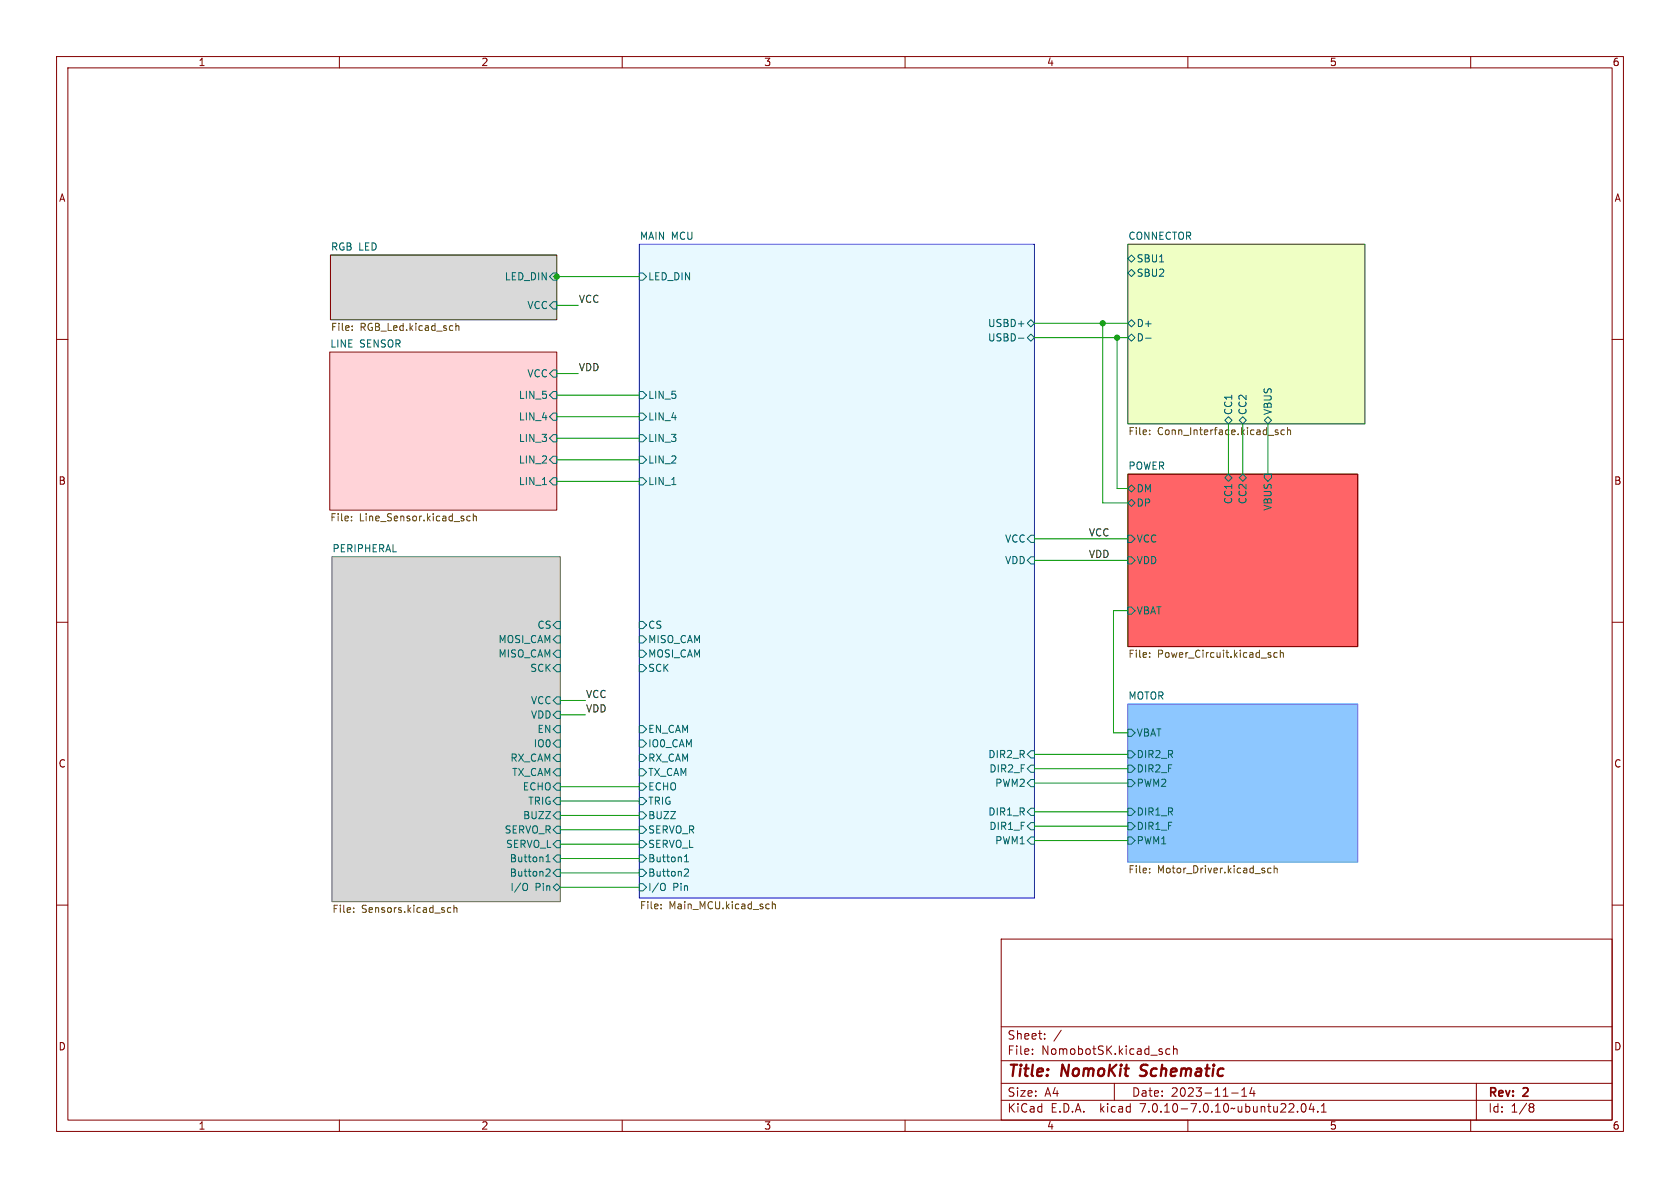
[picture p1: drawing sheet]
<svg xmlns="http://www.w3.org/2000/svg" width="297mm" height="210mm" viewBox="0 0 297 210" stroke-linecap="round" stroke-linejoin="round" font-family="sans-serif">
<g fill="none" stroke="#840000" stroke-width=".18">
<path d="M10 10h277v190h-277zM12 12h273v186h-273zM60 10v2M110 10v2M160 10v2M210 10v2M260 10v2M10 60h2M285 60h2M10 110h2M285 110h2M10 160h2"/>
<path d="M285 160h2M177 166h108v32h-108zM60 198v2M110 198v2M160 198v2M177 194.5h108M177 191.5h108M177 187.5h108M177 181.5h108M182.5 186.3v.1M182.5 185.5v.1M184.7 183.6v.1"/>
<path d="M184.7 182.8v.1M187.6 182.1l-1.3 2M197 191.5v3M206.8 185.5l-.4-.1-.3 .3v.4l.1 .2h.6M207.5 185.5l.2-.1 .3 .1 .1 .9M207.5 184.9v1.5M210 198v2M217.7 193.2h1.2M219.5 193.8h.9M219.5 192.7l.5-.4v1.5M221.3 192.2l-.3 1.1h.9M221.7 192.8v1"/>
<path d="M229.4 196.5v.1M230.2 195.2l.2-.1a.81 .81 0 0 1 .6 .6 .81 .81 0 0 1-.3 .8l-.2 .1a.81 .81 0 0 1-.3-1.4zM231.8 195l-.3 1.1h.9M232.2 195.6v1M233 196.5v.1M233.6 196.6h.9M233.6 195.5l.4-.4v1.5M260 198v2M261 191.5v6.5M270.6 195.1h.3l.3 .3-.3 .3M270.6 195.7h.3M270.9 195.7l.2 .2 .1 .4-.3 .3h-.3"/>
</g>
<path d="M201.5 190.1l.3 .1M201.8 188.4l-.1 .2v.4" fill="none" stroke="#840000" stroke-width=".4"/>
<path d="M58.4 45.1h40v11.4h-40z" fill="#d9d9d9" stroke="#d9d9d9" stroke-width=".18"/>
<path d="M199.4 124.5h40.6v27.9h-40.6z" fill="#8dc7ff" stroke="#8dc7ff" stroke-width=".18"/>
<path d="M199.4 43.2h41.9v31.7h-41.9z" fill="#efffc4" stroke="#efffc4" stroke-width=".18"/>
<path d="M199.4 83.8h40.6v30.5h-40.6z" fill="#ff6467" stroke="#ff6467" stroke-width=".18"/>
<path d="M58.7 98.4h40.4v61h-40.4z" fill="#d6d6d6" stroke="#d6d6d6" stroke-width=".18"/>
<path d="M58.3 62.2h40.1v28h-40.1z" fill="#ffd3d8" stroke="#ffd3d8" stroke-width=".18"/>
<path d="M113 43.2h69.9v115.6h-69.9z" fill="#e8f9ff" stroke="#e8f9ff" stroke-width=".18"/>
<path d="M58.4 45.1h40v11.4h-40zM199.4 83.8h40.6v30.5h-40.6z" fill="none" stroke="#000" stroke-width=".18"/>
<g fill="none" stroke="#006464" stroke-width=".18">
<path d="M97.8 48.3h.6v1.2h-.6l-.6-.6zM97.8 53.3h.6v1.3h-.6l-.6-.6zM113 48.3h.7l.6 .6-.6 .6h-.7zM180 59.8h1M181.6 57.2l.6-.7 .7 .7-.7 .6zM181.6 59.7l.6-.6 .7 .6-.7 .6zM199.4 59.7l.6-.6 .7 .6-.7 .6zM199.4 45.7l.6-.6 .7 .6-.7 .7zM199.4 57.2l.6-.7 .7 .7-.7 .6zM199.4 48.3l.6-.7 .7 .7-.7 .6zM202.5 59.8h1M97.8 73h.6v1.3h-.6l-.6-.6z"/>
<path d="M97.8 69.2h.6v1.3h-.6l-.6-.6zM97.8 65.4h.6v1.3h-.6l-.6-.7zM97.8 76.8h.6v1.3h-.6l-.6-.6zM113 76.8h.7l.6 .7-.6 .6h-.7zM113 73h.7l.6 .7-.6 .6h-.7zM113 69.2h.7l.6 .7-.6 .6h-.7zM216.5 74.3l.7-.6 .6 .6-.6 .6zM219.1 74.3l.6-.6 .6 .6-.6 .6zM223.5 74.3l.7-.6 .6 .6-.6 .6zM95.9 85.7h.7M97.8 84.5h.6v1.2h-.6l-.6-.6zM97.8 80.6h.6v1.3h-.6l-.6-.6z"/>
<path d="M113 84.5h.7l.6 .6-.6 .6h-.7zM113 80.6h.7l.6 .7-.6 .6h-.7zM118.8 85.7h.7M182.2 98.4h.7v1.3h-.7l-.6-.6zM182.2 94.6h.7v1.3h-.7l-.6-.6zM199.4 94.6h.6l.7 .7-.7 .6h-.6zM199.4 98.4h.6l.7 .7-.7 .6h-.6zM199.4 86.4l.6-.7 .7 .7-.7 .6zM200 88.3l.7 .6-.7 .6-.6-.6zM216.5 84.5l.7-.7 .6 .7-.6 .6zM219.7 83.8l.6 .7-.6 .6-.6-.6zM223.5 83.8h1.3v.7l-.6 .6-.7-.6z"/>
<path d="M97.8 115.6l.6-.7h.7v1.3h-.7zM98.4 117.5h.7v1.2h-.7l-.6-.6zM98.4 112.4h.7v1.3h-.7l-.6-.7zM98.4 109.9h.7v1.2h-.7l-.6-.6zM113 112.4h.7l.6 .6-.6 .7h-.7zM113 114.9h.7l.6 .7-.6 .6h-.7zM113 109.9h.7l.6 .6-.6 .6h-.7zM113 117.5h.7l.6 .6-.6 .6h-.7zM199.4 107.3h.6l.7 .7-.7 .6h-.6zM97.8 131.4l.6-.6h.7v1.3h-.7zM98.4 123.2h.7v1.3h-.7l-.6-.7zM98.4 138.4h.7v1.3h-.7l-.6-.6z"/>
<path d="M98.4 135.9h.7v1.3h-.7l-.6-.7zM98.4 133.4h.7v1.2h-.7l-.6-.6zM98.4 128.3h.7v1.2h-.7l-.6-.6zM98.4 125.7h.7v1.3h-.7l-.6-.6zM113 138.4h.7l.6 .7-.6 .6h-.7zM113 135.9h.7l.6 .6-.6 .7h-.7zM113 133.4h.7l.6 .6-.6 .6h-.7zM113 130.8h.7l.6 .6-.6 .7h-.7zM113 128.3h.7l.6 .6-.6 .6h-.7zM182.2 132.7h.7v1.3h-.7l-.6-.6zM182.2 135.3h.7v1.2h-.7l-.6-.6zM182.2 137.8h.7v1.3h-.7l-.6-.7z"/>
<path d="M199.4 135.3h.6l.7 .6-.7 .6h-.6zM199.4 132.7h.6l.7 .7-.7 .6h-.6zM199.4 137.8h.6l.7 .6-.7 .7h-.6zM199.4 128.9h.6l.7 .6-.7 .7h-.6zM93 156.2h.1a.81 .81 0 0 1-.1 1.2M96.5 152.3h.8M96.5 151.4l.4-.3v1.2M96.6 153.7l.4-.1 .3 .4-.8 .9h.8M97.8 149.2l.6-.6h.7v1.3h-.7zM97.8 154.3l.6-.6h.7v1.2h-.7zM97.8 156.8l.6-.6 .7 .6-.7 .7zM98.4 146.1h.7v1.2h-.7l-.6-.6z"/>
<path d="M98.4 143.5h.7v1.3h-.7l-.6-.7zM98.4 141h.7v1.2h-.7l-.6-.6zM98.4 151.1h.7v1.3h-.7l-.6-.6zM113 143.5h.7l.6 .6-.6 .7h-.7zM113 153.7h.7l.6 .6-.6 .6h-.7zM113 151.1h.7l.6 .7-.6 .6h-.7zM113 141h.7l.6 .6-.6 .6h-.7zM113 146.1h.7l.6 .6-.6 .6h-.7zM113 148.6h.7l.6 .6-.6 .7h-.7zM113 156.2h.7l.6 .6-.6 .7h-.7zM117.3 156.2h.1a.81 .81 0 0 1-.1 1.2M121 152.3h.7"/>
<path d="M121 151.4l.4-.3v1.2M121.1 153.7l.4-.1 .2 .4-.8 .9h.8M182.2 148h.7v1.2h-.7l-.6-.6zM182.2 145.4h.7v1.3h-.7l-.6-.6zM182.2 142.9h.7v1.2h-.7l-.6-.6zM199.4 142.9h.6l.7 .6-.7 .6h-.6zM199.4 145.4h.6l.7 .7-.7 .6h-.6zM199.4 148h.6l.7 .6-.7 .6h-.6z"/>
</g>
<g fill="none" stroke="#725600" stroke-width=".18">
<path d="M62.3 58.3v.1M62.3 57.6v.2M80.6 57.2v1.2M80.6 57.7l.2-.1h.3v.8M203.2 76.1v.1M203.2 76.7v.1M225.5 76.4l.5 .2-.1 .2h-.3M225.5 76.1h.4M227.1 76.1l-.4-.1-.2 .2 .1 .6h.5M227.6 76.1l.2-.1 .3 .1 .1 .7M227.6 75.6v1.2M62.1 92v.1"/>
<path d="M62.1 91.3v.1M83.1 91.3l-.3-.1-.3 .3 .1 .5h.5M83.7 91.4l.2-.2 .3 .1v.8M83.7 90.8v1.3M203.2 115.4v.1M203.2 116.1v.1M224.3 115.8h.3l.1 .2-.2 .2h-.2M224.3 115.4h.3M225.8 115.4h-.4l-.2 .2 .1 .5h.5M226.3 115.5l.2-.1h.3l.1 .8M226.3 114.9v1.3M116.9 159.9v.1"/>
<path d="M135.9 159.8l.1 .1M136.5 159.4v1.3M136.5 159.9l.2-.1 .3 .1 .1 .8M203.2 154.2v.1M203.2 153.5v.1M224.7 153.5h-.4l-.2 .2 .1 .5h.5M225.3 153.6l.1-.1h.3l.1 .8M225.3 153v1.3M62.5 161.2v.1M62.5 160.5v.1M79.2 161.2h.5M79.2 160.5h.5"/>
<path d="M80.2 160.6l.2-.2 .3 .1 .1 .8M80.2 160v1.3M116.9 160.5v.2M136 160.6l-.1 .1"/>
</g>
<path d="M199.4 124.5h40.6v27.9h-40.6z" fill="none" stroke="#2584ff" stroke-width=".18"/>
<path d="M199.4 43.2h41.9v31.7h-41.9z" fill="none" stroke="#0d5107" stroke-width=".18"/>
<path d="M58.7 98.4h40.4v61h-40.4z" fill="none" stroke="#6a6a6a" stroke-width=".18"/>
<path d="M58.3 62.2h40.1v28h-40.1z" fill="none" stroke="#8c0809" stroke-width=".18"/>
<path d="M113 43.2h69.9v115.6h-69.9z" fill="none" stroke="#0800ff" stroke-width=".18"/>
<g fill="none" stroke="#009600" stroke-width=".18">
<path d="M97.8 48.9h15.2M98.4 54h3.8M182.9 59.7h16.5M182.9 57.2h16.5M194.9 57.2v31.7h4.5M197.5 59.7v26.7h1.9M98.4 73.7h14.6M98.4 69.9h14.6M98.4 77.5h14.6M98.4 66h3.8M217.2 74.9v8.9M219.7 74.9v8.9"/>
<path d="M224.2 74.9v8.9M98.4 85.1h14.6M98.4 81.3h14.6M182.9 95.3h16.5M182.9 99.1h16.5M199.4 108h-2.6v21.5h2.6M99.1 123.8h4.4M99.1 126.4h4.4M99.1 139.1h13.9M182.9 133.4h16.5M182.9 135.9h16.5M182.9 138.4h16.5"/>
<path d="M99.1 141.6h13.9M99.1 151.8h13.9M99.1 144.1h13.9M99.1 154.3h13.9M99.1 146.7h13.9M99.1 149.2h13.9M99.1 156.8h13.9M182.9 146.1h16.5M182.9 148.6h16.5M182.9 143.5h16.5"/>
</g>
<g fill="#009600" stroke="#009600" stroke-width=".18">
<circle cx="194.9" cy="57.2" r=".46"/>
<circle cx="98.4" cy="48.9" r=".46"/>
<circle cx="197.5" cy="59.7" r=".46"/>
</g>
<g font-size="2.8" fill="#840000">
<text x="178" y="190.9">Title:</text>
<text x="187.7" y="190.9">NomoKit</text>
<text x="202.5" y="190.9">Schematic</text>
</g>
<g font-size="2.1" fill="#840000">
<text x="178" y="184">Sheet:</text>
<text x="178" y="186.7">File:</text>
<text x="184.1" y="186.7">NomobotSK.kicad_sch</text>
<text x="178" y="196.9">KiCad</text>
<text x="178" y="194.1">Size:</text>
<text x="184.7" y="194.1">A4</text>
<text x="185.7" y="196.9">E.D.A.</text>
<text x="194.6" y="196.9">kicad</text>
<text x="200" y="194.1">Date:</text>
<text x="201.8" y="196.9">7.0.10-7.0.10~ubuntu22.04.1</text>
<text x="207" y="194.1">2023-11-14</text>
<text x="263" y="194.3">Rev:</text>
<text x="263" y="196.9">Id:</text>
<text x="267.1" y="196.9">1/8</text>
<text x="269.4" y="194.3">2</text>
</g>
<g font-size="1.8" fill="#840000">
<text x="35" y="11.9">1</text>
<text x="85" y="11.9">2</text>
<text x="135" y="11.9">3</text>
<text x="185" y="11.9">4</text>
<text x="235" y="11.9">5</text>
<text x="285" y="11.9">6</text>
<text x="10.3" y="35.9">A</text>
<text x="285.3" y="35.9">A</text>
<text x="10.3" y="85.9">B</text>
<text x="285.3" y="85.9">B</text>
<text x="10.3" y="135.9">C</text>
<text x="285.3" y="135.9">C</text>
<text x="10.3" y="185.9">D</text>
<text x="285.3" y="185.9">D</text>
<text x="35" y="199.9">1</text>
<text x="85" y="199.9">2</text>
<text x="135" y="199.9">3</text>
<text x="185" y="199.9">4</text>
<text x="235" y="199.9">5</text>
<text x="285" y="199.9">6</text>
</g>
<g font-size="1.8" fill="#006464">
<text x="58.4" y="44.4">RGB LED</text>
<text x="113" y="42.5">MAIN MCU</text>
<text x="199.4" y="42.5">CONNECTOR</text>
<text x="200.9" y="46.6">SBU1</text>
<text x="89.1" y="49.8">LED_DIN</text>
<text x="114.5" y="49.8">LED_DIN</text>
<text x="200.9" y="49.1">SBU2</text>
<text x="93.1" y="54.8">VCC</text>
<text x="174.6" y="58">USBD+</text>
<text x="200.9" y="58">D+</text>
<text x="58.3" y="61.5">LINE</text>
<text x="63.6" y="61.5">SENSOR</text>
<text x="174.6" y="60.6">USBD-</text>
<text x="200.9" y="60.6">D-</text>
<text x="91.6" y="70.7">LIN_5</text>
<text x="93.1" y="66.9">VCC</text>
<text x="114.5" y="70.7">LIN_5</text>
<text x="91.6" y="74.5">LIN_4</text>
<text x="114.5" y="74.5">LIN_4</text>
<text x="218" y="73.5" transform="rotate(-90 218 73.5)">CC1</text>
<text x="220.6" y="73.5" transform="rotate(-90 220.6 73.5)">CC2</text>
<text x="225" y="73.5" transform="rotate(-90 225 73.5)">VBUS</text>
<text x="91.6" y="82.1">LIN_2</text>
<text x="91.6" y="78.3">LIN_3</text>
<text x="114.5" y="82.1">LIN_2</text>
<text x="114.5" y="78.3">LIN_3</text>
<text x="199.4" y="83.1">POWER</text>
<text x="91.6" y="86">LIN_1</text>
<text x="114.5" y="86">LIN_1</text>
<text x="200.9" y="87.2">DM</text>
<text x="200.9" y="89.8">DP</text>
<text x="218" y="89.2" transform="rotate(-90 218 89.2)">CC1</text>
<text x="220.6" y="89.2" transform="rotate(-90 220.6 89.2)">CC2</text>
<text x="225" y="90.4" transform="rotate(-90 225 90.4)">VBUS</text>
<text x="58.7" y="97.7">PERIPHERAL</text>
<text x="177.6" y="99.9">VDD</text>
<text x="177.6" y="96.1">VCC</text>
<text x="200.9" y="96.1">VCC</text>
<text x="200.9" y="99.9">VDD</text>
<text x="88" y="113.9">MOSI_CAM</text>
<text x="94.9" y="111.4">CS</text>
<text x="114.5" y="113.9">MISO_CAM</text>
<text x="114.5" y="111.4">CS</text>
<text x="200.9" y="108.8">VBAT</text>
<text x="88" y="116.4">MISO_CAM</text>
<text x="93.6" y="119">SCK</text>
<text x="114.5" y="116.4">MOSI_CAM</text>
<text x="114.5" y="119">SCK</text>
<text x="93.8" y="124.7">VCC</text>
<text x="199.4" y="123.7">MOTOR</text>
<text x="93.8" y="127.2">VDD</text>
<text x="94.9" y="129.8">EN</text>
<text x="114.5" y="129.8">EN_CAM</text>
<text x="200.9" y="130.4">VBAT</text>
<text x="90.1" y="134.8">RX_CAM</text>
<text x="90.4" y="137.4">TX_CAM</text>
<text x="94.3" y="132.3">IO0</text>
<text x="114.5" y="137.4">TX_CAM</text>
<text x="114.5" y="134.8">RX_CAM</text>
<text x="114.5" y="132.3">IO0_CAM</text>
<text x="174.6" y="134.2">DIR2_R</text>
<text x="174.8" y="136.8">DIR2_F</text>
<text x="200.9" y="136.8">DIR2_F</text>
<text x="200.9" y="134.2">DIR2_R</text>
<text x="92.3" y="139.9">ECHO</text>
<text x="93.3" y="142.5">TRIG</text>
<text x="114.5" y="139.9">ECHO</text>
<text x="114.5" y="142.5">TRIG</text>
<text x="175.8" y="139.3">PWM2</text>
<text x="200.9" y="139.3">PWM2</text>
<text x="89.1" y="147.5">SERVO_R</text>
<text x="92.4" y="145">BUZZ</text>
<text x="114.5" y="145">BUZZ</text>
<text x="114.5" y="147.5">SERVO_R</text>
<text x="174.6" y="144.4">DIR1_R</text>
<text x="174.8" y="146.9">DIR1_F</text>
<text x="175.8" y="149.5">PWM1</text>
<text x="200.9" y="144.4">DIR1_R</text>
<text x="200.9" y="146.9">DIR1_F</text>
<text x="200.9" y="149.5">PWM1</text>
<text x="89.4" y="150.1">SERVO_L</text>
<text x="90" y="152.6">Button1</text>
<text x="90" y="155.2">Button2</text>
<text x="114.5" y="155.2">Button2</text>
<text x="114.5" y="152.6">Button1</text>
<text x="114.5" y="150.1">SERVO_L</text>
<text x="90.1" y="157.7">I/O</text>
<text x="94.6" y="157.7">Pin</text>
<text x="114.5" y="157.7">I/O</text>
<text x="118.9" y="157.7">Pin</text>
</g>
<g font-size="1.8" fill="#0f0f0f">
<text x="102.2" y="53.6">VCC</text>
<text x="102.2" y="65.7">VDD</text>
<text x="192.4" y="94.9">VCC</text>
<text x="192.4" y="98.7">VDD</text>
<text x="103.5" y="123.5">VCC</text>
<text x="103.5" y="126">VDD</text>
</g>
<g font-size="1.8" fill="#725600">
<text x="58.4" y="58.8">File:</text>
<text x="63.6" y="58.8">RGB_Led.kicad_sch</text>
<text x="199.4" y="77.2">File:</text>
<text x="204.6" y="77.2">Conn_Interface.kicad_sch</text>
<text x="58.3" y="92.5">File:</text>
<text x="63.5" y="92.5">Line_Sensor.kicad_sch</text>
<text x="199.4" y="116.6">File:</text>
<text x="204.6" y="116.6">Power_Circuit.kicad_sch</text>
<text x="199.4" y="154.7">File:</text>
<text x="204.6" y="154.7">Motor_Driver.kicad_sch</text>
<text x="58.7" y="161.7">File:</text>
<text x="63.9" y="161.7">Sensors.kicad_sch</text>
<text x="113" y="161.1">File:</text>
<text x="118.3" y="161.1">Main_MCU.kicad_sch</text>
</g>
</svg>
